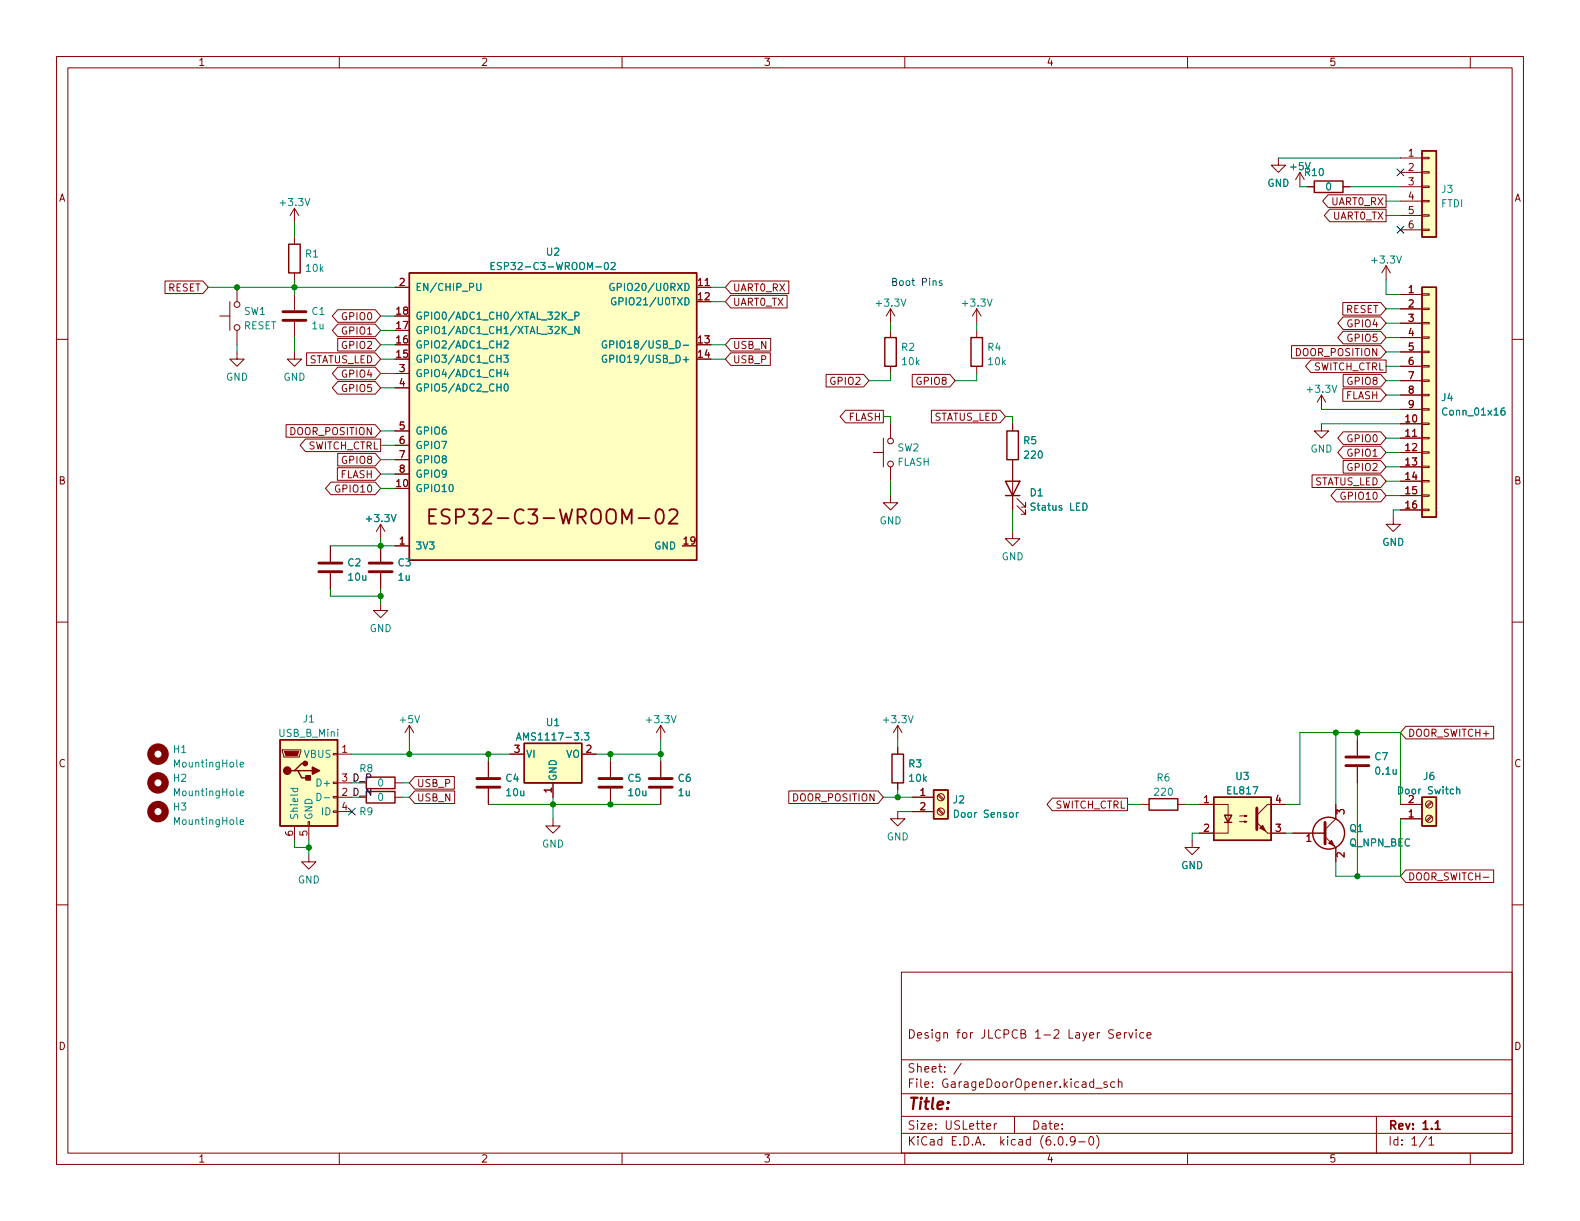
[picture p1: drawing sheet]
<svg xmlns="http://www.w3.org/2000/svg" width="279mm" height="216mm" viewBox="0 0 279 216" stroke-linecap="round" stroke-linejoin="round" font-family="sans-serif">
<g fill="none" stroke="#840000" stroke-width=".18">
<path d="M10 10h259.4v195.9h-259.4zM12 12h255.4v191.9h-255.4zM60 10v2M110 10v2M160 10v2M210 10v2M260 10v2M52.1 36.8v2.6M52.1 36.8l-.8 1.3M52.1 36.8l.7 1.3M226.1 27.9v1.3h1.2l-1.2 1.3-1.3-1.3h1.3M229.9 30.5l-.8 1.3"/>
<path d="M229.9 30.5v2.5M229.9 30.5l.7 1.3M231.1 33h1.3M234.8 34.4h10.3v2.3h-10.3l-.9-1.1zM235.1 37h10v2.2h-10l-.9-1.1zM237.5 33h1.3M247.6 33h3.9M247.6 27.9h3.9M247.6 30.5h3.9M247.6 35.6h3.9M247.6 38.1h3.9M251.5 38h1.2v.2h-1.2z"/>
<path d="M251.5 35.4h1.2v.3h-1.2zM251.5 32.9h1.2v.2h-1.2zM251.5 30.4h1.2v.2h-1.2zM251.5 27.8h1.2v.3h-1.2zM10 60h2M29.2 49.7h6.7l.9 1.1-.9 1.1h-6.7zM38.9 55.9h1.7M40.6 53.3v5.1M41.9 50.8v2.5M41.9 58.4v2.6M52.1 41.9v1.3M52.1 48.3v1.2"/>
<path d="M52.1 52.1v2.8M52.1 56.9v2.8M59.7 54.8h6.7l.9 1.1-.9 1.1h-6.7l-.9-1.1zM59.7 57.3h6.7l.9 1.1-.9 1.1h-6.7l-.9-1.1zM59.7 59.8h6.7l.9 1.2-.9 1.1h-6.7zM69.8 50.8h2.6M123.2 50.8h2.5M129.2 49.7h10.3v2.2h-10.3l-.9-1.1zM129.2 52.2h10v2.3h-10l-.9-1.2zM129.2 59.8h7.1v2.3h-7.1l-.9-1.1zM157.5 54.6v2.6M157.5 58.4v1.3"/>
<path d="M157.5 54.6l-.8 1.3M157.5 54.6l.7 1.3M172.7 54.6v2.6M172.7 58.4v1.3M172.7 54.6l-.7 1.3M172.7 54.6l.8 1.3M237.5 53.5h6.7l.9 1.1-.9 1.1h-6.7zM237.5 58.6h6.7l.9 1.1-.9 1.1h-6.7l-.9-1.1zM237.5 56h6.7l.9 1.2-.9 1.1h-6.7l-.9-1.1zM245.1 47l-.8 1.3M245.1 47v2.5M245.1 47l.8 1.3"/>
<path d="M247.6 52.1h3.9M247.6 54.6h3.9M247.6 57.2h3.9M247.6 59.7h3.9M247.6 40.6h3.9M251.5 59.6h1.2v.2h-1.2zM251.5 57h1.2v.3h-1.2zM251.5 54.5h1.2v.2h-1.2zM251.5 51.9h1.2v.3h-1.2zM251.5 40.5h1.2v.3h-1.2zM267.4 60h2M41.9 62.2v1.3h1.3l-1.3 1.3-1.3-1.3h1.3"/>
<path d="M50.6 75.1h15.8l.9 1.1-.9 1.1h-15.8zM52.1 62.2v1.3h1.2l-1.2 1.3-1.3-1.3h1.3M54 77.6h13.3v2.3h-13.3l-.9-1.2zM54.2 62.4h12.2l.9 1.1-.9 1.1h-12.2zM59.7 64.9h6.7l.9 1.1-.9 1.2h-6.7l-.9-1.2zM59.7 67.5h6.7l.9 1.1-.9 1.1h-6.7l-.9-1.1zM69.8 66h2.6M69.8 68.6h2.6M69.8 76.2h2.6M69.8 78.7h2.6M129.2 62.4h7v2.2h-7l-.9-1.1zM146.1 66.2h6.6l1 1.1-1 1.1h-6.6z"/>
<path d="M149.5 72.5h6.7v2.3h-6.7l-.9-1.1zM156.2 77.5v5.1M157.5 64.8v1.2M157.5 74.9v2.6M161.3 66.2h6.7l.9 1.1-.9 1.1h-6.7zM164.7 72.5h12.1l1 1.2-1 1.1h-12.1zM172.7 64.8v1.2M179.1 74.9v1.3M228.4 61.1h15.8l.9 1.1-.9 1.1h-15.8zM231.8 63.7h13.3v2.2h-13.3l-.9-1.1zM233.7 74.9v1.3h1.2l-1.2 1.3-1.3-1.3h1.3M233.7 69.9l-.8 1.2"/>
<path d="M233.7 69.9v2.5M233.7 69.9l.7 1.2M237.5 68.7h6.7l.9 1.2-.9 1.1h-6.7zM237.5 66.2h6.7l.9 1.1-.9 1.1h-6.7zM237.5 76.4h6.7l.9 1.1-.9 1.1h-6.7l-.9-1.1zM237.5 78.9h6.7l.9 1.1-.9 1.1h-6.7l-.9-1.1zM247.6 74.9h3.9M247.6 77.5h3.9M247.6 62.2h3.9M247.6 64.8h3.9M247.6 67.3h3.9M247.6 69.9h3.9"/>
<path d="M247.6 72.4h3.9M251.5 79.9h1.2v.2h-1.2zM251.5 77.3h1.2v.3h-1.2zM251.5 74.8h1.2v.3h-1.2zM251.5 72.3h1.2v.2h-1.2zM251.5 69.7h1.2v.3h-1.2zM251.5 67.2h1.2v.2h-1.2zM251.5 64.6h1.2v.3h-1.2zM251.5 62.1h1.2v.3h-1.2zM58.4 96.5v2.8M58.5 85.2h7.9l.9 1.2-.9 1.1h-7.9l-.9-1.1zM59.7 82.7h6.7l.9 1.1-.9 1.1h-6.7z"/>
<path d="M59.7 80.2h6.7l.9 1.1-.9 1.1h-6.7zM67.3 92.7v2.6M67.3 96.5v2.8M67.3 92.7l-.8 1.3M67.3 92.7l.8 1.3M69.8 96.5h2.6M69.8 81.3h2.6M69.8 83.8h2.6M154.4 80h1.8M157.5 87.6v1.3h1.2l-1.2 1.3-1.3-1.3h1.3M157.5 82.6v2.5M179.1 94v1.3h1.2l-1.2 1.2-1.3-1.2h1.3"/>
<path d="M179.1 81.3v8.9M179.8 89.4l1.6 1.5v-.7v.7h-.8M179.8 88.1l1.6 1.6v-.8v.8h-.8M232 84h12.2l.9 1.1-.9 1.1h-12.2zM236.3 86.5h7.9l.9 1.1-.9 1.1h-7.9l-.9-1.1zM237.5 81.4h6.7l.9 1.2-.9 1.1h-6.7zM246.4 91.4v1.3h1.2l-1.2 1.3-1.3-1.3h1.3M247.6 80h3.9M247.6 82.6h3.9M247.6 85.1h3.9M247.6 87.6h3.9M247.6 90.2h3.9"/>
<path d="M251.5 90h1.2v.3h-1.2zM251.5 87.5h1.2v.3h-1.2zM251.5 85h1.2v.2h-1.2zM251.5 82.4h1.2v.3h-1.2zM10 110h2M58.4 101.3v2.8M67.3 106.7v1.3h1.3l-1.3 1.2-1.3-1.2h1.3M67.3 101.3v2.8M267.4 110h2M49.9 132.6h3.3v.2l-.2 1.1h-2.8zM58.9 138.3h.8v.3h-.8zM58.9 133.2h.8v.3h-.8z"/>
<path d="M59.7 133.4h2.5M59.7 138.4h2.5M69.8 138.4h1.3M72.4 128.3l-.8 1.2M72.4 128.3v2.5M72.4 128.3l.8 1.2M73.3 137.3h7v2.2h-7l-.9-1.1zM73.3 139.9h7.1v2.2h-7.1l-.9-1.1zM86.4 134.6v2.8M86.4 139.4v2.8M90.2 133.4h2.5M97.8 138.4v2.6"/>
<path d="M102.9 133.4h2.5M107.9 134.6v2.8M107.9 139.4v2.8M116.8 128.3v2.5M116.8 134.6v2.8M116.8 139.4v2.8M116.8 128.3l-.7 1.2M116.8 128.3l.8 1.2M139.5 139.9h15.8l.9 1.1-.9 1.1h-15.8zM158.7 128.3v2.5M158.7 132.1v1.3M158.7 138.4v1.3"/>
<path d="M158.7 128.3l-.7 1.2M158.7 128.3l.8 1.2M240 130.8v2.8M240 135.6v2.8M248.6 128.4h15.5v2.3h-15.5l-1-1.2zM10 160h2M52.1 146.1v2.5M54.5 145.3h.2v.8h-.2zM54.6 151.1v1.3h1.3l-1.3 1.3-1.3-1.3h1.3M54.6 146.1v2.5M58.9 143.4h.8v.2h-.8zM58.9 140.8h.8v.3h-.8z"/>
<path d="M59.7 141h2.5M59.7 143.5h2.5M69.8 141h1.3M97.8 144.8v1.3h1.3l-1.3 1.2-1.3-1.2h1.3M158.7 143.5v1.3h1.3l-1.3 1.3-1.2-1.3h1.2M161.3 141h3.8M161.3 143.5h3.8M165.8 143.2l.9 .8M165.8 140.6l.9 .9M166 143l.9 .8M166 140.5l.9 .8M186.1 141.1h13.3v2.3h-13.3l-1-1.2z"/>
<path d="M201.9 142.2h1.3M208.3 142.2h1.2M210.8 148.6v1.3h1.3l-1.3 1.2-1.3-1.2h1.3M212.1 142.2h5.1v5.1h-5.1M219.2 145.3h1.3l-.4 .1v-.2l.4 .1M219.2 144.3h1.3l-.4 .1v-.3l.4 .2M224.2 147.3h3.1M227.3 142.2h-3.1l-2 1.9M228.6 147.3h5.7M234.3 148l1.9 1.9v2.5M236.2 142.2v2.6l-1.9 1.9M247.6 144.8h3.9"/>
<path d="M247.6 142.2h3.9M248.6 153.8h15.5v2.3h-15.5l-1-1.2zM253.1 141.7l-.9 .9M253.1 144.3l-.9 .8M253.2 141.9l-.8 .8M253.2 144.4l-.8 .9M267.4 160h2M159.4 171.9h108v32h-108zM159.4 197.4h108M159.4 193.4h108M159.4 187.4h108M170 188l-1.3 1.9"/>
<path d="M174.5 199.2l.7-.2-.1-.3h-.4l-.2 .2v.7h.6M175.8 198.7v1M176.3 198.7h-.3l-.2 .3M179.4 197.4v3M193.8 192.4h1.1M195.8 191.4l-.4-.1-.2 .2 .1 .2 .5 .2v.3h-.6M196.9 182.2l-.6-.1-.3 .3 .2 .3 .6 .3v.4l-.2 .2-.6-.1M197.1 191.4l-.4-.1-.3 .3v.4l.1 .2h.6M197.5 183.1l.7-.2-.1-.3h-.4l-.2 .2v.7h.6M197.8 191.4l.2-.1 .3 .1 .1 .9M197.8 190.8v1.5M198.8 182.6v1"/>
<path d="M199.3 182.6h-.3l-.2 .3M199.6 182.6l.4 1 .3-1M200.9 182.1v.1M200.9 182.6v1M202.3 182.6h-.5l-.3 .3v.4l.2 .2h.6M202.8 183.1l.7-.2v-.3h-.5l-.2 .2 .1 .7h.6M243.4 197.4v6.5M60 203.9v2M110 203.9v2M159.4 200.4h108M160 203.9v2M187.3 201h.2a.81 .81 0 0 1 .6 .6 .81 .81 0 0 1-.3 .8l-.2 .1a.81 .81 0 0 1-.6-.6 .81 .81 0 0 1 .3-.9z"/>
<path d="M188.6 202.3v.2M190.1 201.6l-.3 .3h-.3l-.2-.3 .1-.6h.4l.2 .1a.99 .99 0 0 1-.3 1.4h-.3M190.8 201.9h1.1M192.8 201h.1a.81 .81 0 0 1 .6 .6 .81 .81 0 0 1-.3 .8l-.2 .1a.81 .81 0 0 1-.5-.6 .81 .81 0 0 1 .3-.9zM193.9 200.8a1.72 1.72 0 0 1 0 2.2M210 203.9v2M252.3 200.9l-1.3 1.9M252.7 201.4l.4-.4v1.5M252.7 202.5h.8M260 203.9v2"/>
<circle cx="41.9" cy="57.9" r=".51"/>
<circle cx="41.9" cy="53.8" r=".51"/>
<circle cx="157.5" cy="78" r=".51"/>
<circle cx="157.5" cy="82" r=".51"/>
<circle cx="166.4" cy="141" r=".63"/>
<circle cx="166.4" cy="143.5" r=".63"/>
<circle cx="252.7" cy="144.8" r=".63"/>
<circle cx="252.7" cy="142.2" r=".63"/>
</g>
<path d="M253.8 198.6l.4-.4v1.5M253.8 199.7h.9" fill="none" stroke="#840000" stroke-width=".3"/>
<g fill="none" stroke="#840000" stroke-width=".51">
<path d="M50 56.6h4.1M50 55.1h4.1M56.4 99.6h4.1M65.3 99.6h4M56.4 101.1h4.1M65.3 101.1h4M84.3 139.2h4.1M84.3 137.7h4.1M105.9 139.2h4.1M105.9 137.7h4.1M114.8 139.2h4.1M114.8 137.7h4.1"/>
<path d="M238 135.4h4.1M238 133.9h4.1M222.2 142.9v3.8M234.3 145.4v3.8"/>
</g>
<g fill="#ffffc2" stroke="#ffffc2" stroke-width=".18">
<path d="M251.5 141h2.5v5.1h-2.5z"/>
<path d="M72.4 48.3h50.8v50.8h-50.8z"/>
<path d="M49.5 130.8h10.2v15.3h-10.2z"/>
<path d="M214.6 141h10.2v7.6h-10.2z"/>
<path d="M165.1 139.7h2.5v5.1h-2.5z"/>
<path d="M92.7 131.4h10.2v7h-10.2z"/>
<path d="M251.5 50.8h2.5v40.6h-2.5z"/>
<path d="M251.5 26.7h2.5v15.2h-2.5z"/>
</g>
<g fill="none" stroke="#840000" stroke-width=".25">
<path d="M232.4 32h5.1v2h-5.1zM251.5 26.7h2.5v15.2h-2.5zM51.1 43.2h2v5.1h-2zM72.4 48.3h50.8v50.8h-50.8zM156.5 59.7h2v5.1h-2zM171.7 59.7h2v5.1h-2zM251.5 50.8h2.5v40.6h-2.5zM178.1 76.2h2v5.1h-2zM177.8 85.1h2.5l-1.2 2.5zM177.8 87.6h2.5M49.5 130.8h10.2v15.3h-10.2zM52.1 136.3h.6l.6 1.2h1.3"/>
<path d="M52.7 136.3h2.5M54 135h-.7l-1.2 1.3h-.7M64.8 140h5v2h-5zM64.8 137.4h5v2h-5zM92.7 131.4h10.2v7h-10.2zM157.7 133.4h2.1v5h-2.1zM165.1 139.7h2.5v5.1h-2.5zM203.2 141.2h5.1v2.1h-5.1zM214.6 141h10.2v7.6h-10.2zM216.5 144.1h1.3l-.6 1.3zM216.5 145.4h1.3M251.5 141h2.5v5.1h-2.5z"/>
<circle cx="234.9" cy="147.3" r="2.82"/>
</g>
<g fill="none" stroke="#008484" stroke-width=".18">
<path d="M84.3 50.1v1l.2 .3 .4-.1 .1-.2v-1M86.8 47h.5M87.4 46.4h-.6v1.3h.6M88.7 46.5l-.5-.1-.2 .1v.4l.5 .2 .2 .3-.3 .3-.5-.1M100.4 59.1h1M100.4 56.6h1M101.7 55.8h.6l.1-.2-.1-.3-.6-.1v1.3M102.4 57.7v1.3l-.7-1.3v1.3M108.1 46.5l.5-.1 .2 .4-.8 .9h.8M108.6 50.2a.59 .59 0 0 0-.8 .5 .59 .59 0 0 0 .8 .6v-.5h-.2M108.9 52.7a.59 .59 0 0 0-.8 .6 .59 .59 0 0 0 .8 .6v-.5h-.2M89.1 62.8h.8l-.5 .5 .4 .1v.6l-.2 .1-.5-.1"/>
<path d="M89.1 60.4l.5-.1 .3 .3-.8 .9h.8M89.3 67.9h.1a.68 .68 0 0 1 .5 .6 .68 .68 0 0 1-.5 .7 .84 .84 0 0 1-.1-1.3zM89.4 65.3l-.3 .9h.8M89.8 65.8v.8M107.2 60.3a.59 .59 0 0 0-.7 .6 .59 .59 0 0 0 .7 .6l.1-.5h-.3M107.2 62.9a.59 .59 0 0 0-.7 .5 .59 .59 0 0 0 .7 .6l.1-.5h-.3M107.8 60.9h.6l.2-.2-.1-.3-.7-.1v1.2M266 72.1l-.3 .1a.86 .86 0 0 0 0 1.2l.4-.1 .1-.4-.3-.3h-.2l-.3 .3M191.5 89a.64 .64 0 0 1 .7 .6 .64 .64 0 0 1-.7 .6zM42.5 135.2l.6-.1-.1-.3h-.3l-.2 .2v.6h.5M51.4 139.4h1.2M51.9 139.4l-.1 .4 .2 .2 .6-.1v-.5"/>
<path d="M91.3 130.9l.4-1.3 .5 1.3M91.4 130.5h.6M103.4 129.6h.7l-.4 .5 .4 .1v.5l-.2 .2-.5-.2M257.6 139.7l.2-.2 .3 .1v.8M42.5 145.4l.6-.2-.1-.2-.3-.1-.2 .2v.6h.5M42.5 140.3l.6-.1-.1-.3h-.3l-.2 .1v.6h.5M56.1 140.3a.64 .64 0 0 1 .7 .6 .64 .64 0 0 1-.7 .6zM57.3 141.1h1M179.7 143.7v.8M180.1 143.7l-.4 .2"/>
</g>
<g fill="#840000" stroke="#840000" stroke-width=".18">
<path d="M234.9 149.1l.6-.5 .5 1z"/>
<path d="M50.3 132.8h2.5l-.2 .8h-2.1z"/>
<path d="M222.2 145.4l2 1.9z"/>
<path d="M222.8 146.4l.5-.5 .5 1z"/>
</g>
<path d="M75.9 91.3h.8M77.1 90h-1.2v2.6h1.2M79.5 90.2l-.9-.2a.62 .62 0 0 0-.5 .7 .62 .62 0 0 0 .5 .6 .93 .93 0 0 1 .9 .6 .65 .65 0 0 1-.5 .7l-.9-.1M118.4 90.3l.3-.3h.6a.69 .69 0 0 1 .4 1.1l-1.5 1.5h1.6" fill="none" stroke="#840000" stroke-width=".32"/>
<g fill="#840000" stroke="#840000" stroke-width=".25">
<path d="M55.2 135.6l1.3 .7-1.3 .6z"/>
<path d="M54.1 137.2h.8v.7h-.8z"/>
<circle cx="50.8" cy="136.3" r=".63"/>
<circle cx="54" cy="135" r=".38"/>
</g>
<g fill="none" stroke="#840000" stroke-width="1.3">
<circle cx="27.9" cy="133.3" r="1.27"/>
<circle cx="27.9" cy="138.4" r="1.27"/>
<circle cx="27.9" cy="143.5" r="1.27"/>
</g>
<path d="M166.6 49.7l-.3-.1-.2 .2v.2l.5 .1v.3h-.5" fill="none" stroke="#0000c2" stroke-width=".18"/>
<g fill="none" stroke="#008400" stroke-width=".18">
<path d="M52.1 39.4v2.5M226.1 27.9h21.5M229.9 33h1.2M238.8 33h8.8M245.1 35.6h2.5M245.1 38.1h2.5M36.8 50.8h33M52.1 49.5v2.6M52.1 59.7v2.5M67.3 58.4h2.5M67.3 55.9h2.5M125.7 50.8h2.6"/>
<path d="M125.7 53.3h2.6M157.5 57.2v1.2M172.7 57.2v1.2M245.1 54.6h2.5M245.1 49.5v2.6h2.5M245.1 59.7h2.5M245.1 57.2h2.5M41.9 61v1.2M67.3 61h2.5M67.3 66h2.5M67.3 68.6h2.5M67.3 63.5h2.5"/>
<path d="M67.3 76.2h2.5M67.3 78.7h2.5M125.7 61h2.6M125.7 63.5h2.6M156.2 73.7h1.3v1.2M157.5 66v1.3h-3.8M172.7 66v1.3h-3.8M177.8 73.7h1.3v1.2M233.7 74.9h13.9M233.7 72.4h13.9M245.1 77.5h2.5M245.1 67.3h2.5"/>
<path d="M245.1 64.8h2.5M245.1 69.9h2.5M245.1 62.2h2.5M58.4 96.5h11.4M67.3 95.3v1.2M67.3 83.8h2.5M67.3 86.4h2.5M67.3 81.3h2.5M157.5 85.1v2.5M179.1 90.2v3.8M245.1 80h2.5M245.1 87.6h2.5"/>
<path d="M245.1 85.1h2.5M245.1 82.6h2.5M247.6 90.2h-1.2v1.2M58.4 104.1v1.3h8.9M67.3 104.1v2.6M62.2 133.4h28M71.1 138.4h1.3M72.4 130.8v2.6M86.4 133.4v1.2M105.4 133.4h11.4M107.9 133.4v1.2M116.8 130.8v3.8"/>
<path d="M158.7 130.8v1.3M158.7 139.7v1.3M236.2 129.5v12.7M240 129.5v1.3M240 138.4v16.5M52.1 148.6v1.3h2.5M54.6 148.6v2.5M71.1 141h1.3M86.4 142.2h30.4M97.8 141v3.8M156.2 141h5.1M158.7 143.5h2.6"/>
<path d="M199.4 142.2h2.5M209.5 142.2h2.6M212.1 147.3h-1.3v1.3M227.3 142.2h2.6v-12.7h17.7v12.7M227.3 147.3h1.3M247.6 144.8v10.1h-11.4v-2.5"/>
</g>
<path d="M247 29.9l1.3 1.2M248.3 29.9l-1.3 1.2M247 40l1.3 1.2M248.3 40l-1.3 1.2M61.6 142.9l1.2 1.2M62.8 142.9l-1.2 1.2" fill="none" stroke="#000084" stroke-width=".18"/>
<g fill="#008400" stroke="#008400" stroke-width=".18">
<circle cx="97.8" cy="142.2" r=".46"/>
<circle cx="86.4" cy="133.4" r=".46"/>
<circle cx="116.8" cy="133.4" r=".46"/>
<circle cx="54.6" cy="149.9" r=".46"/>
<circle cx="72.4" cy="133.4" r=".46"/>
<circle cx="107.9" cy="133.4" r=".46"/>
<circle cx="107.9" cy="142.2" r=".46"/>
<circle cx="240" cy="129.5" r=".46"/>
<circle cx="236.2" cy="129.5" r=".46"/>
<circle cx="240" cy="154.9" r=".46"/>
<circle cx="52.1" cy="50.8" r=".46"/>
<circle cx="41.9" cy="50.8" r=".46"/>
<circle cx="158.7" cy="141" r=".46"/>
<circle cx="67.3" cy="96.5" r=".46"/>
<circle cx="67.3" cy="105.4" r=".46"/>
</g>
<text font-size="3.5" fill="#840000" x="79.1" y="92.7">ESP32-C3-WROOM-02</text>
<text font-size="2.8" fill="#840000" x="160.4" y="196.2">Title:</text>
<g font-size="2.1" fill="#840000">
<text x="160.4" y="183.6">Design for JLCPCB 1-2 Layer Service</text>
<text x="160.4" y="189.7">Sheet: /</text>
<text x="160.4" y="192.4">File: GarageDoorOpener.kicad_sch</text>
<text x="160.4" y="202.5">KiCad E.D.A. kicad (6.0.9-0)</text>
<text x="160.4" y="199.7">Size: USLetter</text>
<text x="182.4" y="199.7">Date:</text>
<text x="245.4" y="199.7">Rev: 1.1</text>
<text x="245.4" y="202.5">Id: 1/1</text>
</g>
<g font-size="1.8" fill="#840000">
<text x="35" y="11.6">1</text>
<text x="85" y="11.6">2</text>
<text x="135" y="11.6">3</text>
<text x="185" y="11.6">4</text>
<text x="235" y="11.6">5</text>
<text x="249.1" y="27.7">1</text>
<text x="10.3" y="35.6">A</text>
<text x="249.1" y="30.2">2</text>
<text x="249.1" y="32.8">3</text>
<text x="249.1" y="35.3">4</text>
<text x="267.7" y="35.6">A</text>
<text x="235.5" y="36.3">UART0_RX</text>
<text x="235.7" y="38.8">UART0_TX</text>
<text x="249.1" y="37.8">5</text>
<text x="249.1" y="40.4">6</text>
<text x="29.7" y="51.5">RESET</text>
<text x="70.6" y="50.5">2</text>
<text x="123.5" y="50.5">11</text>
<text x="123.5" y="53.1">12</text>
<text x="129.5" y="51.5">UART0_RX</text>
<text x="249.1" y="51.8">1</text>
<text x="60.6" y="56.6">GPIO0</text>
<text x="60.6" y="59.1">GPIO1</text>
<text x="70.1" y="58.2">17</text>
<text x="70.1" y="55.6">18</text>
<text x="129.5" y="54.1">UART0_TX</text>
<text x="237.9" y="55.3">RESET</text>
<text x="238.4" y="57.9">GPIO4</text>
<text x="249.1" y="54.4">2</text>
<text x="249.1" y="56.9">3</text>
<text x="249.1" y="59.4">4</text>
<text x="54.4" y="64.2">STATUS_LED</text>
<text x="60.6" y="61.7">GPIO2</text>
<text x="70.1" y="63.2">15</text>
<text x="70.1" y="60.7">16</text>
<text x="70.6" y="65.8">3</text>
<text x="123.5" y="60.7">13</text>
<text x="123.5" y="63.2">14</text>
<text x="129.5" y="61.7">USB_N</text>
<text x="129.5" y="64.2">USB_P</text>
<text x="229.1" y="63">DOOR_POSITION</text>
<text x="232.1" y="65.5">SWITCH_CTRL</text>
<text x="238.4" y="60.4">GPIO5</text>
<text x="249.1" y="62">5</text>
<text x="249.1" y="64.5">6</text>
<text x="60.6" y="66.8">GPIO4</text>
<text x="60.6" y="69.3">GPIO5</text>
<text x="70.6" y="68.3">4</text>
<text x="147" y="68">GPIO2</text>
<text x="162.2" y="68">GPIO8</text>
<text x="237.9" y="70.6">FLASH</text>
<text x="238.4" y="68">GPIO8</text>
<text x="249.1" y="67.1">7</text>
<text x="249.1" y="69.6">8</text>
<text x="51.3" y="76.9">DOOR_POSITION</text>
<text x="70.6" y="75.9">5</text>
<text x="150" y="74.4">FLASH</text>
<text x="164.9" y="74.4">STATUS_LED</text>
<text x="248.6" y="74.7">10</text>
<text x="248.6" y="77.2">11</text>
<text x="249.1" y="72.1">9</text>
<text x="54.3" y="79.5">SWITCH_CTRL</text>
<text x="60.6" y="82">GPIO8</text>
<text x="70.6" y="78.5">6</text>
<text x="70.6" y="81">7</text>
<text x="70.6" y="83.6">8</text>
<text x="238.4" y="78.2">GPIO0</text>
<text x="238.4" y="80.7">GPIO1</text>
<text x="238.4" y="83.3">GPIO2</text>
<text x="248.6" y="79.8">12</text>
<text x="248.6" y="82.3">13</text>
<text x="10.3" y="85.7">B</text>
<text x="59.6" y="87.1">GPIO10</text>
<text x="60.1" y="84.5">FLASH</text>
<text x="70.1" y="86.1">10</text>
<text x="232.2" y="85.8">STATUS_LED</text>
<text x="237.4" y="88.4">GPIO10</text>
<text x="248.6" y="84.8">14</text>
<text x="248.6" y="87.4">15</text>
<text x="248.6" y="89.9">16</text>
<text x="267.7" y="85.7">B</text>
<text x="70.6" y="96.3">1</text>
<text x="120.9" y="96.3">19</text>
<text x="248.9" y="130.3">DOOR_SWITCH+</text>
<text x="10.3" y="135.6">C</text>
<text x="60.5" y="133.1">1</text>
<text x="90.9" y="133.1">3</text>
<text x="103.6" y="133.1">2</text>
<text x="267.7" y="135.6">C</text>
<text x="60.5" y="143.3">4</text>
<text x="73.7" y="139.2">USB_P</text>
<text x="73.7" y="141.7">USB_N</text>
<text x="97.5" y="140.2" transform="rotate(-90 97.5 140.2)">1</text>
<text x="140.2" y="141.7">DOOR_POSITION</text>
<text x="162.7" y="140.7">1</text>
<text x="162.7" y="143.3">2</text>
<text x="186.4" y="143">SWITCH_CTRL</text>
<text x="212.9" y="142">1</text>
<text x="225.6" y="142">4</text>
<text x="249.1" y="142">2</text>
<text x="51.8" y="147.8" transform="rotate(-90 51.8 147.8)">6</text>
<text x="54.4" y="147.8" transform="rotate(-90 54.4 147.8)">5</text>
<text x="212.9" y="147.1">2</text>
<text x="225.6" y="147.1">3</text>
<text x="231" y="148.8">1</text>
<text x="237.7" y="144" transform="rotate(-90 237.7 144)">3</text>
<text x="249.1" y="144.5">1</text>
<text x="237.7" y="151.6" transform="rotate(-90 237.7 151.6)">2</text>
<text x="248.9" y="155.7">DOOR_SWITCH-</text>
<text x="10.3" y="185.7">D</text>
<text x="267.7" y="185.7">D</text>
<text x="35" y="205.6">1</text>
<text x="85" y="205.6">2</text>
<text x="135" y="205.6">3</text>
<text x="185" y="205.6">4</text>
<text x="235" y="205.6">5</text>
</g>
<g font-size="1.8" fill="#008484">
<text x="224.1" y="33">GND</text>
<text x="228.3" y="30.1">+5V</text>
<text x="230.8" y="31.1">R10</text>
<text x="234.5" y="33.7">0</text>
<text x="254.9" y="34.1">J3</text>
<text x="49.7" y="36.4">+3.3V</text>
<text x="254.8" y="36.6">FTDI</text>
<text x="54" y="45.5">R1</text>
<text x="88.5" y="47.7">ESP32-C3-WROOM-02</text>
<text x="96.7" y="45.2">U2</text>
<text x="242.8" y="46.6">+3.3V</text>
<text x="54.2" y="48.1">10k</text>
<text x="73.4" y="51.4">EN/CHIP_PU</text>
<text x="109.3" y="51.4">GPIO20/U0RXD</text>
<text x="109.5" y="54">GPIO21/U0TXD</text>
<text x="43.1" y="58.2">RESET</text>
<text x="43.2" y="55.7">SW1</text>
<text x="55.2" y="55.7">C1</text>
<text x="55.2" y="58.2">1u</text>
<text x="73.4" y="59.1">GPIO1/ADC1_CH1/XTAL_32K_N</text>
<text x="73.4" y="56.5">GPIO0/ADC1_CH0/XTAL_32K_P</text>
<text x="155.1" y="54.2">+3.3V</text>
<text x="170.4" y="54.2">+3.3V</text>
<text x="73.4" y="64.1">GPIO3/ADC1_CH3</text>
<text x="73.4" y="61.6">GPIO2/ADC1_CH2</text>
<text x="108.3" y="64.1">GPIO19/USB_D+</text>
<text x="108.7" y="61.6">GPIO18/USB_D-</text>
<text x="159.4" y="62">R2</text>
<text x="159.6" y="64.6">10k</text>
<text x="174.7" y="62">R4</text>
<text x="174.8" y="64.6">10k</text>
<text x="39.9" y="67.3">GND</text>
<text x="50.1" y="67.3">GND</text>
<text x="73.4" y="66.7">GPIO4/ADC1_CH4</text>
<text x="73.4" y="69.2">GPIO5/ADC2_CH0</text>
<text x="231.3" y="69.4">+3.3V</text>
<text x="254.9" y="70.9">J4</text>
<text x="73.4" y="76.8">GPIO6</text>
<text x="255.4" y="73.5">Conn_01x16</text>
<text x="73.4" y="79.4">GPIO7</text>
<text x="73.4" y="81.9">GPIO8</text>
<text x="158.6" y="82.3">FLASH</text>
<text x="158.7" y="79.8">SW2</text>
<text x="181" y="78.5">R5</text>
<text x="181.3" y="81.1">220</text>
<text x="231.7" y="80">GND</text>
<text x="73.4" y="87">GPIO10</text>
<text x="73.4" y="84.5">GPIO9</text>
<text x="182.2" y="87.7">D1</text>
<text x="65" y="92.3">+3.3V</text>
<text x="155.5" y="92.7">GND</text>
<text x="182.6" y="90.3">Status LED</text>
<text x="61.5" y="100.1">C2</text>
<text x="70.4" y="100.1">C3</text>
<text x="73.4" y="97.2">3V3</text>
<text x="115.7" y="97.2">GND</text>
<text x="177.1" y="99.1">GND</text>
<text x="244.4" y="96.5">GND</text>
<text x="61.7" y="102.7">10u</text>
<text x="70.5" y="102.7">1u</text>
<text x="65.3" y="111.8">GND</text>
<text x="49.4" y="130.3">USB_B_Mini</text>
<text x="53.6" y="127.7">J1</text>
<text x="70.8" y="127.9">+5V</text>
<text x="92.3" y="130.9">AMS1117-3.3</text>
<text x="96.7" y="128.4">U1</text>
<text x="114.5" y="127.9">+3.3V</text>
<text x="156.4" y="127.9">+3.3V</text>
<text x="30.7" y="133.2">H1</text>
<text x="31" y="135.7">MountingHole</text>
<text x="53.8" y="134">VBUS</text>
<text x="63.6" y="136.5">R8</text>
<text x="93" y="134">VI</text>
<text x="100.1" y="134">VO</text>
<text x="160.7" y="135.7">R3</text>
<text x="218.6" y="137.9">U3</text>
<text x="243.1" y="134.4">C7</text>
<text x="243.3" y="137">0.1u</text>
<text x="251.7" y="137.9">J6</text>
<text x="30.7" y="143.3">H3</text>
<text x="30.7" y="138.2">H2</text>
<text x="31" y="140.8">MountingHole</text>
<text x="56.4" y="139.1">D+</text>
<text x="66.8" y="141.6">0</text>
<text x="66.8" y="139.1">0</text>
<text x="89.5" y="138.2">C4</text>
<text x="89.6" y="140.8">10u</text>
<text x="98.4" y="138.2" transform="rotate(-90 98.4 138.2)">GND</text>
<text x="111.1" y="138.2">C5</text>
<text x="111.2" y="140.8">10u</text>
<text x="119.9" y="138.2">C6</text>
<text x="120" y="140.8">1u</text>
<text x="160.9" y="138.2">10k</text>
<text x="168.6" y="142">J2</text>
<text x="204.3" y="140.7">220</text>
<text x="204.6" y="138.2">R6</text>
<text x="217.1" y="140.4">EL817</text>
<text x="247.6" y="140.4">Door Switch</text>
<text x="31" y="145.8">MountingHole</text>
<text x="52.7" y="145" transform="rotate(-90 52.7 145)">Shield</text>
<text x="55.2" y="145" transform="rotate(-90 55.2 145)">GND</text>
<text x="56.9" y="144.1">ID</text>
<text x="63.6" y="144.1">R9</text>
<text x="95.8" y="149.9">GND</text>
<text x="156.8" y="148.6">GND</text>
<text x="169" y="144.6">Door Sensor</text>
<text x="238.6" y="149.7">Q_NPN_BEC</text>
<text x="238.7" y="147.1">Q1</text>
<text x="208.9" y="153.7">GND</text>
<text x="52.6" y="156.2">GND</text>
</g>
<text font-size="1.8" fill="#0000c2" x="157.5" y="50.5">Boot Pins</text>
<g font-size="1.8" fill="#008400">
<text x="60.5" y="140.7">2 D_N</text>
<text x="60.5" y="138.2">3 D_P</text>
</g>
</svg>
